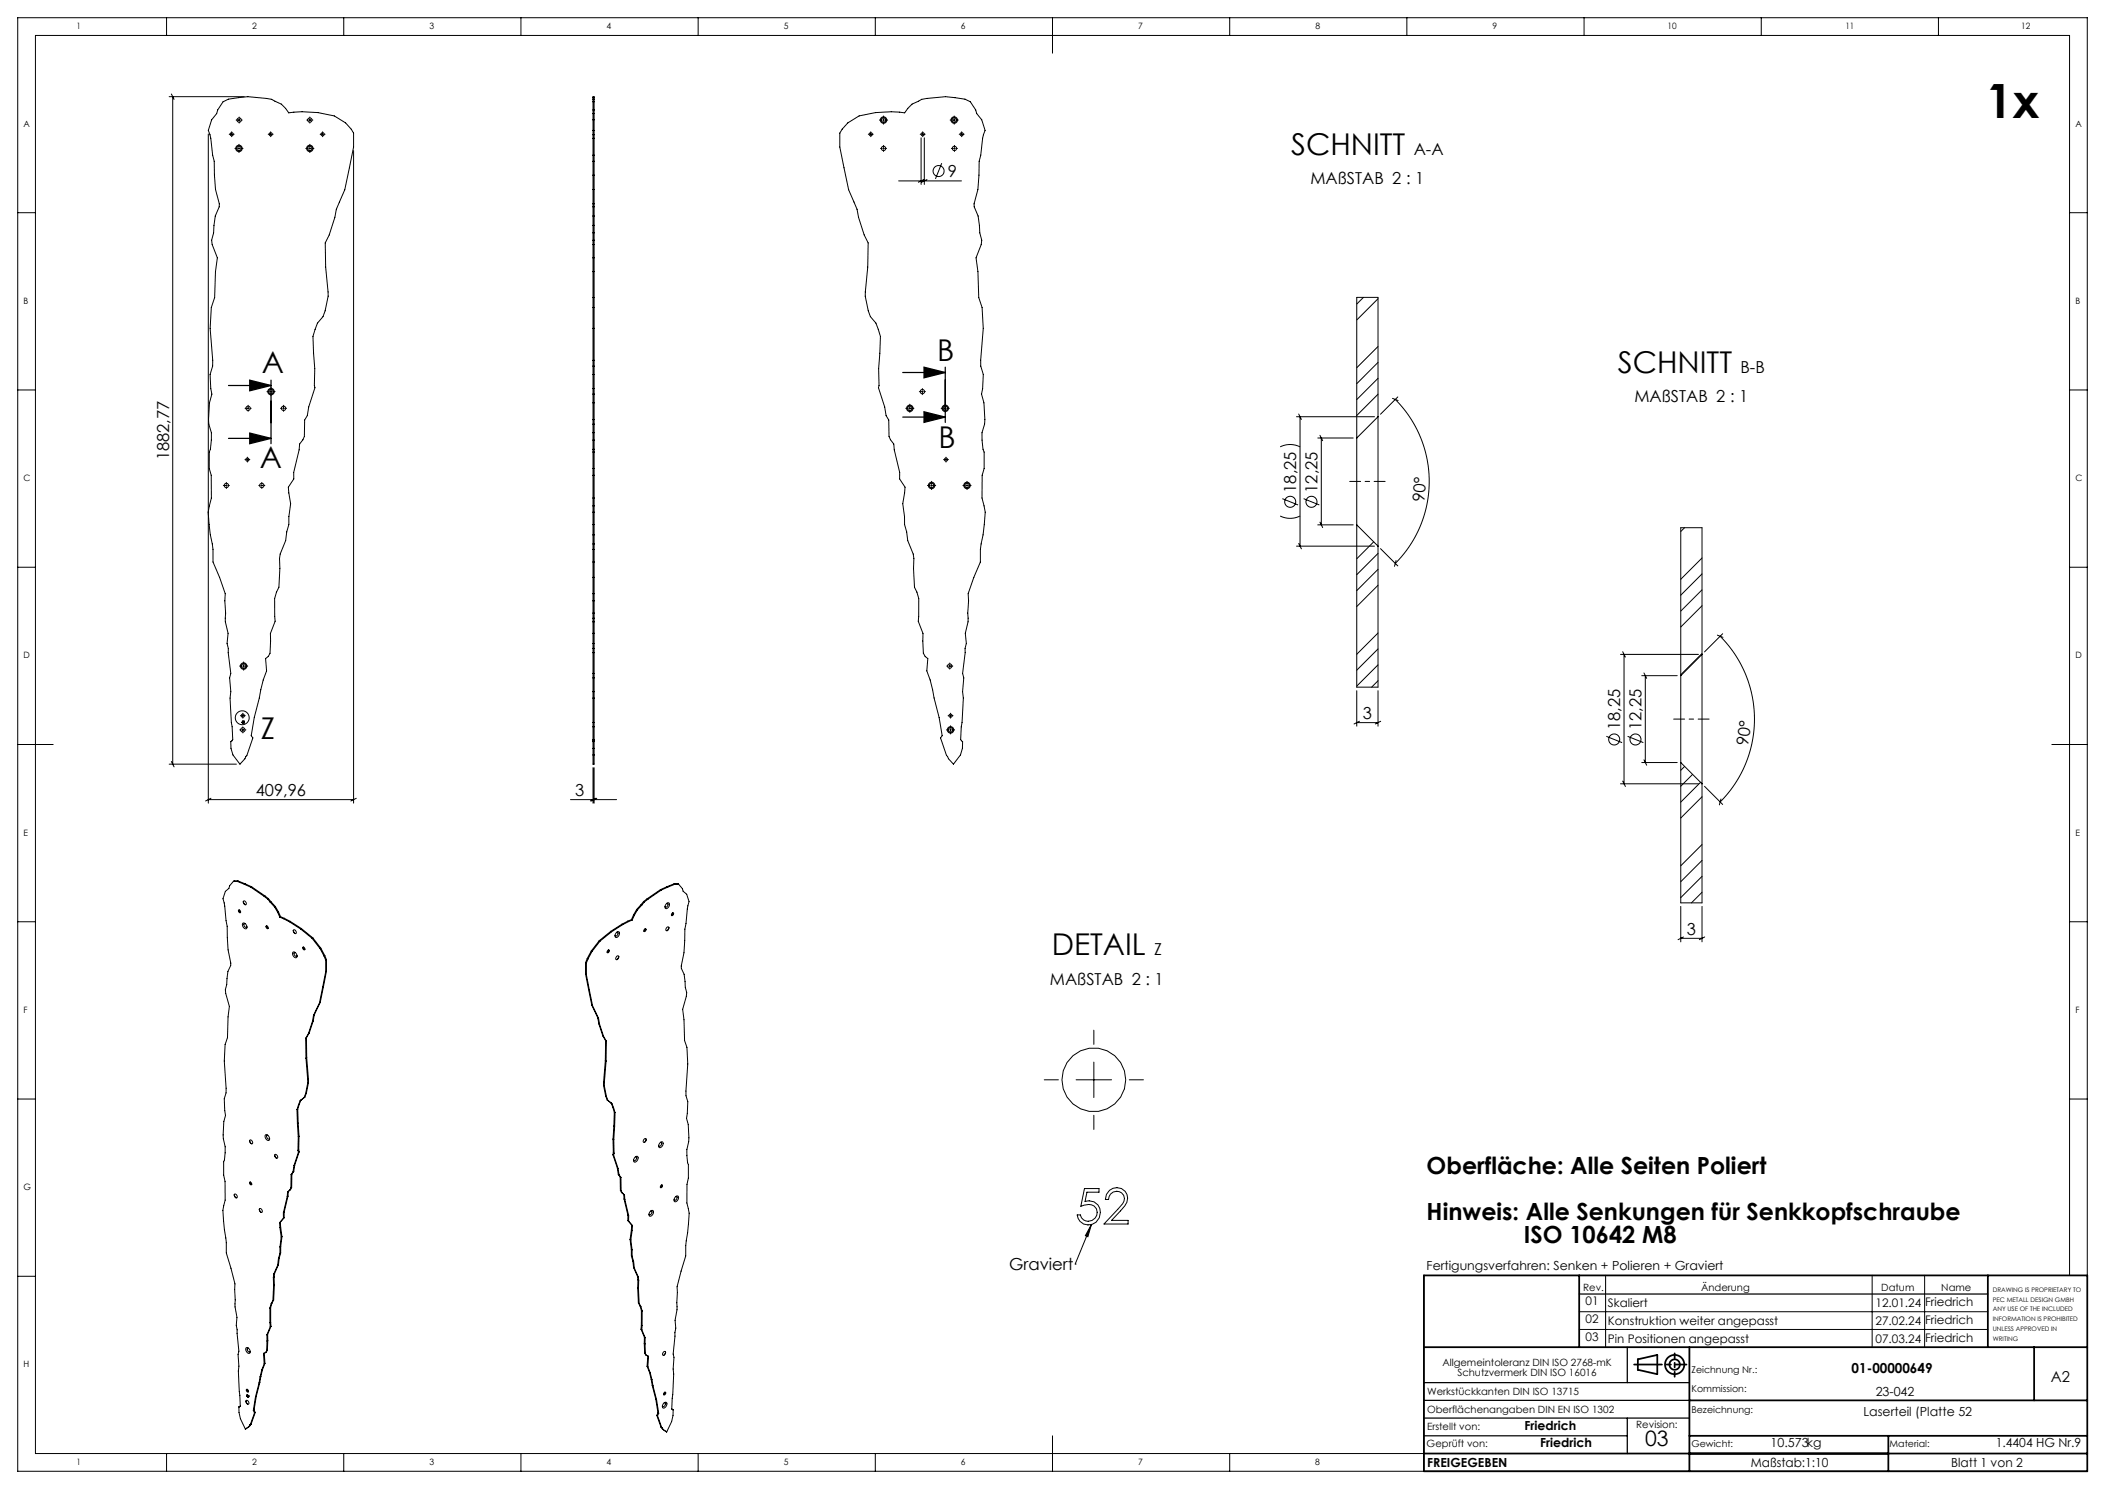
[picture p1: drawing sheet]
<svg xmlns="http://www.w3.org/2000/svg" width="594mm" height="420mm" viewBox="0 0 594 420" stroke-linecap="round" stroke-linejoin="round" font-family="sans-serif">
<g fill="none" stroke="#000" stroke-width=".28">
<path d="M47 5v5M97 5v5M147 5v5M197 5v5M247 5v5M297 5v10M347 5v5M397 5v5M447 5v5M497 5v5M547 5v5M47.7 27.3h21.2"/>
<path d="M48.4 26.5l.7 1.5M48.7 27.3v188.2M58.8 37.8v188.7M62.9 28.7l1.6-.7a25.9 25.9 0 0 1 12.2 0l2.7 1.4 2.1 2.4a30.7 30.7 0 0 1 12.8 .9l3.2 2 1.6 1.7 .7 1.1v4l-2.5 12-2.4 5.5-.4 2.3-1.6 5-1.1 2.2 .1 6.8 .7 8.2-.9 4.2-.6 1.6-1.5 1.8-1.3 3.8 .5 9.1-.1 4.8 .2 .6-1.8 5.4-.4 2.4-.7 1.3-.1 4.6-.4 .9-1 1.3-.1 1.6-1.5 6.3v1.9l-1.5 2.3 .6 4.7-.5 3.6v2.3l-.6 2-.3 2.5-1.5 3.8-.4 9.3-.7 1.4-.5 1.8 .1 6.4-1.3 3.5-.1 5.6-.5 .9-.8 .6 .3 3.4-.9 2.6-2.5 10.6-.9 5.1 .5 .6-1.7 5-.6 .9-1.4 1.5-2-2.5-.5-1.9-.1-1.9 .6-.6-.8-11.7 .2-1.8-.3-3.9 .3-1.3-.7-5.8v-1.2l-.3-1.4 .3-2.9-.8-3.2v-7.9l-1.6-4.6-1.9-4.4v-3.5a62.1 62.1 0 0 1-1.4-10.5l.9-4v-6.4l-.6-2 .1-4.6a12.1 12.1 0 0 0-.2-7.9l.2-6 .7-2.4-.3-1.6-.2-4 .7-2.3v-1.7l-.7-9 .3-5.9 1-2.8 .2-7.3 .5-3.9-1.4-3.7-.2-1.2 .6-2.1 .4-4.8 1.2-2.6v-.8l-1.1-4-.3-8-.5-1.7-.5-4.8-.7-2.2 .9-3 1.4-1.8 .3-1zM64.7 37.9h.2M65.1 37.9h.5M65.4 37.2v.2M65.4 37.6v.5M65.4 38.4v.2M65.9 37.9h.2M66.6 33.9h.4M67.2 33.9h.5"/>
<path d="M67.5 33v.4M67.5 33.6v.5M67.5 34.4v.3M68 33.9h.4M75.7 37.9h.2M76.1 37.9h.5M76.4 37.2v.2M76.4 37.6v.5M76.4 38.4v.2M76.9 37.9h.2M86.6 33.9h.3M87.2 33.9h.5"/>
<path d="M87.4 33v.4M87.4 33.6v.5M87.4 34.4v.3M87.9 33.9h.4M90.3 37.9h.2M90.8 37.9h.5M91 37.2v.2M91 37.6v.5M91 38.4v.2M91.5 37.9h.2M167.3 27.3h.3v188.2h-.3zM167.3 36.8h.3"/>
<path d="M167.3 33.8h.3M167.3 38h.3M167.3 39h.3M167.3 32h.3M167.3 31h.3M167.3 28.7h.3M167.3 28h.3M167.3 27.5h.3M239.2 34.7l3.2-2a30.8 30.8 0 0 1 12.9-.9l2.1-2.4 2.7-1.4a25.9 25.9 0 0 1 12.2 0l1.5 .7 1.5 2.3 .3 1 1.4 1.8 1 3-.7 2.2-.5 4.8-.5 1.7-.4 8-1 4v.8l1.1 2.6 .5 4.8 .5 2.1-.1 1.2-1.5 3.7 .6 3.9 .2 7.3 .9 2.8 .4 5.9-.8 9 .1 1.7 .7 2.3-.2 4-.3 1.6a16 16 0 0 1 .1 10.9l.3 4.6 .3 .8v4.6l-.5 2-.1 6.4 .9 4a62 62 0 0 1-1.3 10.5l-.1 3.5-1.8 4.4-1.6 4.6v7.9l-.8 3.2 .3 2.9-.4 1.4 .1 1.2-.8 5.8 .4 1.3-.4 3.9 .2 1.8-.7 11.7 .5 .6v1.9l-.6 1.9-2 2.5-1.4-1.5-.5-.9-1.7-5 .5-.6-.9-5.1-2.5-10.6-1-2.6 .3-3.4-.7-.6-.5-.9-.1-5.6-1.4-3.5 .2-6.4-.6-1.8-.6-1.4-.4-9.3-1.6-3.8-.3-2.5-.5-2-.1-2.3-.5-3.6 .7-4.7-1.5-2.3v-1.9l-1.6-6.3-.1-1.6-.9-1.3-.4-.9-.1-4.6-.8-1.3-.3-2.4-1.8-5.4 .2-.6-.2-4.8 .5-9.1-1.2-3.8-1.6-1.8-.6-1.6-.8-4.2 .7-8.2 .1-6.8-1.1-2.2-1.6-5-.5-2.3-2.3-5.5-2.5-12v-4l.6-1.1zM245 37.9h.2M245.5 37.9h.5M245.7 37.2v.2"/>
<path d="M245.7 37.6v.5M245.7 38.4v.2M246.2 37.9h.2M248.2 33.9h.6M249.1 33.9h.5M249.3 32.7v.7M249.3 33.6v.5M249.3 34.4v.6M249.8 33.9h.7M259.7 37.9h.2M259.9 38.9v13.1M260.1 37.9h.5"/>
<path d="M260.4 37.2v.2M260.4 37.6v.5M260.4 38.4v.2M260.8 38.9v13.1M260.9 37.9h.2M268.1 33.9h.7M269 33.9h.5M269.3 32.7v.7M269.3 33.6v.5M269.3 34.4v.6M269.8 33.9h.6M270.7 37.9h.2"/>
<path d="M271.1 37.9h.5M271.4 37.2v.2M271.4 37.6v.5M271.4 38.4v.2M271.9 37.9h.2M5 60h5M66.3 41.9h.6M67.2 41.9h.5M67.4 40.7v.7M67.4 41.6v.5M67.4 42.4v.6M67.9 41.9h.7"/>
<path d="M86.3 41.9h.6M87.2 41.9h.5M87.4 40.7v.7M87.4 41.6v.5M87.4 42.4v.6M87.9 41.9h.7M99.8 42.5v184M167.3 43.8h.3M167.3 45.5h.3M167.3 49.4h.3M167.3 53.5h.3M167.3 58.3h.3"/>
<path d="M167.3 57.5h.3M248.5 41.9h.3M249.1 41.9h.5M249.3 41v.4M249.3 41.6v.5M249.3 42.4v.3M249.8 41.9h.4M253.6 51h17.7M260.7 50.6l-1.5 .8M261.6 50.6l-1.5 .8M265.7 46l-1.7 4.5M268.5 41.9h.3"/>
<path d="M269.1 41.9h.5M269.3 41v.4M269.3 41.6v.5M269.3 42.4v.3M269.8 41.9h.4M584 60h5M167.3 65.7h.3M167.3 67.8h.3M167.3 69h.3M167.3 72.7h.3M167.3 63.6h.3M167.3 60.9h.3"/>
<path d="M167.3 76.6h.3M167.3 86.7h.3M167.3 92.6h.3M167.3 83.9h.3M384.7 83.9l-1.8 1.9M388.9 97.7l-6 6M388.9 84.3l-6 6M5 110h5M69.2 115.2h.3M69.8 115.2h.5M70 114.3v.4M70 114.9v.5"/>
<path d="M70 115.7v.3M70.5 115.2h.4M75.3 110.5h.7M76.2 110.5h.5M76.5 109.3v.7M76.5 110.2v.5M76.5 111v.6M77 110.5h.6M79.2 115.2h.3M79.8 115.2h.5M80 114.3v.4M80 114.9v.5"/>
<path d="M80 115.7v.3M80.5 115.2h.4M167.3 113.6h.3M167.3 118.4h.3M167.3 119.6h.3M167.3 111.2h.3M167.3 103.3h.3M167.3 105.6h.3M167.3 109.6h.3M167.3 101.6h.3M255.6 115.2h.6M256.5 115.2h.5"/>
<path d="M256.7 114v.7M256.7 114.9v.5M256.7 115.7v.6M257.2 115.2h.7M259.4 110.5h.4M260 110.5h.5M260.3 109.6v.4M260.3 110.2v.5M260.3 111v.3M260.8 110.5h.3M265.6 115.2h.6M266.5 115.2h.5"/>
<path d="M266.7 114v.7M266.7 114.9v.5M266.7 115.7v.6M267.2 115.2h.7M365.9 117.5h22M366.5 116.8l.7 1.5M366.9 117.5v36.5M388.9 117.5v-33.6h-6v39.6M388.9 117.5v36.5M388.9 117.5l-6 6M388.9 102.2l-6 6M388.9 106.7l-6 6"/>
<path d="M388.9 111.2l-6 6M392.9 112.4l1.6 .6M393.7 112.7a32.7 32.7 0 0 1 0 46.2M394.4 112l-4.8 4.8M584 110h5M63 136.9h.4M63.6 136.9h.5M63.9 136.1v.3M63.9 136.7v.5M63.9 137.4v.4M64.4 136.9h.3M69.1 129.6h.2"/>
<path d="M69.6 129.6h.5M69.8 128.9v.2M69.8 129.4v.5M69.8 130.1v.2M70.3 129.6h.2M73 136.9h.4M73.6 136.9h.5M73.9 136.1v.3M73.9 136.7v.5M73.9 137.4v.4M74.4 136.9h.3M167.3 122.1h.3"/>
<path d="M167.3 132.1h.3M167.3 134.1h.3M167.3 127.5h.3M167.3 126.7h.3M167.3 124.1h.3M261.7 136.9h.7M262.6 136.9h.5M262.9 135.8v.6M262.9 136.7v.5M262.9 137.4v.7M263.4 136.9h.6M266.2 129.6h.2"/>
<path d="M266.7 129.6h.5M266.9 128.9v.2M266.9 129.4v.5M266.9 130.1v.2M267.4 129.6h.2M271.7 136.9h.7M272.6 136.9h.5M272.9 135.8v.6M272.9 136.7v.5M272.9 137.4v.7M273.4 136.9h.6M361.2 126a6.3 6.3 0 0 1 5.7 0"/>
<path d="M371.9 123.5h10M372.5 122.8l.7 1.5M372.9 123.5v24.5M382.9 123.5v24.5M5 160h5M167.3 142.7h.3M167.3 144.5h.3M167.3 148h.3M167.3 150.9h.3M167.3 140.5h.3M167.3 153.4h.3M167.3 155h.3"/>
<path d="M167.3 158.5h.3M361.2 145.5a6.3 6.3 0 0 0 5.7 0M361.9 140.7l4.4 1.7M365.9 154h22M366.5 153.3l.7 1.5M367.9 140.7l4.4 1.7M371.9 148h10M372.5 147.3l.7 1.5M382.9 148v45.8h6v-39.8M382.9 148l6 6M387.6 152.8l-4.7 4.8M388.9 156.1l-6 6"/>
<path d="M389.6 154.8l4.8 4.8M394 158.1l-.5 1.6M475.4 148.9l-1.1 1M480.3 157.4l-6 6M584 160h5M167.3 162.9h.3M167.3 167.5h.3M167.3 169.5h.3M167.3 172.9h.3M167.3 174.4h.3M167.3 175.4h.3M167.3 178.6h.3"/>
<path d="M388.9 178.6l-6 6M388.9 160.6l-6 6M388.9 165.1l-6 6M480.3 161.9l-6 6M480.3 166.4l-6 6M480.3 170.9l-6 6M484.6 179.2l1.6 .6M485.4 179.5a33.1 33.1 0 0 1 0 46.7M486.1 178.8l-5.1 5.1M67.6 187.9h.7M68.5 187.9h.5M68.8 186.7v.7"/>
<path d="M68.8 187.6v.5M68.8 188.4v.6M69.3 187.9h.6M167.3 181.5h.3M167.3 182.9h.3M167.3 184.1h.3M167.3 189.9h.3M167.3 191.2h.3M167.3 195.1h.3M167.3 196.9h.3M267.1 187.9h.4M267.8 187.9h.5"/>
<path d="M268 187v.4M268 187.6v.5M268 188.4v.3M268.5 187.9h.4M382.9 194.8v10M388.9 183l-6 6M388.9 187.5l-6 6M388.9 192l-1.8 1.8M388.9 194.8v10M457.3 184.6h22M457.9 183.8l.8 1.5M458.3 184.6v36.5"/>
<path d="M463.3 190.6h10M463.9 189.8l.8 1.5M464.3 190.6v24.5M474.3 190.6v24.5M480.3 184.6v-35.7h-6v41.7M480.3 184.6v36.5M480.3 184.6l-6 6M480.3 184.3l-6 6M5 210h10M47.7 215.5h19M48.4 214.8l.7 1.5M67.7 205.9h.3"/>
<path d="M67.8 201.9h.2M68.3 205.9h.5M68.3 201.9h.5M68.4 203.4h.2l-.2 .1 .2 .2-.1 .2-.2-.1h.3l-.3-.1zM68.5 203.6h-.1M68.5 201.2v.2M68.5 201.6v.5M68.5 202.4v.2M68.5 205v.4M68.5 205.6v.5M68.5 206.4v.3M68.7 203.6l.3-.1-.2 .4"/>
<path d="M68.7 203.6h.1M68.7 203.6h.3l-.3 .3h.3M69 203.9h.1M69 205.9h.4M69 201.9h.2M167.3 216.5v10M167.3 203.8h.3M167.3 209h.3M167.3 209.2h.3M167.3 211.1h.3M167.3 213h.3M167.3 205h.3"/>
<path d="M167.3 208.6h.3M167.6 216.5v10M267.1 205.9h.6M267.5 201.9h.2M268 205.9h.5M268 201.9h.5M268.2 201.2v.2M268.2 201.6v.5M268.2 202.4v.2M268.2 204.7v.7M268.2 205.6v.5M268.2 206.4v.6"/>
<path d="M268.7 205.9h.7M268.7 201.9h.2M382.9 203.8h6M383.6 203.4l-1.5 .8M389.6 203.4l-1.5 .8M453.3 207.7l4.4 1.8M459.3 207.7l4.4 1.8M463.3 215.1h10M463.9 214.3l.8 1.5M474.3 215.1v39.6h6v-33.6M474.3 215.1l6 6M475.4 216.2l-1.1 1.1"/>
<path d="M477.6 218.4l-3.3 3.4M579 210h10M58.8 225.5h41M59.5 225.2l-1.5 .7M100.5 225.2l-1.5 .7M161 225.5h13M168.1 225.2l-1.5 .7M168.4 225.2l-1.5 .7M457.3 221.1h22M457.9 220.3l.8 1.5M479.9 220.7l-5.6 5.6M480.3 238.2l-6 6"/>
<path d="M480.3 224.7l-6 6M481 221.8l5.1 5.1M485.6 225.4l-.4 1.6M5 260h5M65.9 248.6l-1.1 1.3-.2 .7-1 .8-.7 2.1 .5 2.1 .7 5.7 .3 6.6 .7 3.8v.6l-.8 1.7-.3 3.7-.4 1.5 .1 1 1 3.7-.3 2.9-.2 5.9-.7 1.9-.2 4.7 .5 7.6v1.4l-.5 1.6 .3 4.7a15.4 15.4 0 0 0-.1 8.9l-.2 3.7-.2 .5v3.8a18 18 0 0 1-.2 9.9l.4 5.5 .6 3.6v2.9l2.4 8.7v6.5l.6 3-.2 2.2 .7 7.3-.2 .9 .2 3.4-.1 1.3 .5 9.9-.4 .2M65.9 248.6h1M66.9 248.6l2 .8M67.1 248.5l-.2 .1M67.1 248.5l2 .8M67.1 248.5l-1.2 .1M67.3 256.7l.5 .2a.32 .32 0 0 1 .1 .4 .32 .32 0 0 1-.4 .2 .32 .32 0 0 1-.2-.4zM67.5 256.7l.4 .6"/>
<path d="M68.7 254.3l.5 .9M68.8 254.1h.2l.4 .4a.41 .41 0 0 1-.1 .7 .41 .41 0 0 1-.5-.4zM68.9 249.4l1.9 .9M69.1 249.3l-.2 .1M69.1 249.3l1.9 .9M70.8 250.3l3.7 2.5M71 250.2l-.2 .1M71 250.2l3.8 2.5M74.5 252.8l1.1 .8M74.8 252.7l-.3 .1M74.8 252.7l1 .8M75.6 253.6l.6 .8"/>
<path d="M75.8 253.5l-.2 .1M75.8 253.5l.6 .8M76.2 254.4l1.3 1.4M76.4 254.3l-.2 .1M76.4 254.3l1.3 1.4M77.5 255.8l.8 1.5M77.7 255.7l-.2 .1M77.7 255.7l.9 1.5M78.3 257.3l.7 1.4M78.6 257.2l-.3 .1M78.6 257.2l.6 1.4M79 258.7l1 .4"/>
<path d="M79.2 258.6l-.2 .1M79.2 258.6l1 .4M80 259.1l1.6 .9M80.2 259l-.2 .1M80.2 259l1.7 .9M81.6 260l3.2 2M81.9 259.9l-.3 .1M81.9 259.9l3.1 2M177.2 259.8l.2 .2M177.2 259.8l-1.7 .9M177.4 260l-1.7 .8M178.2 259.4l.2 .1"/>
<path d="M178.2 259.4l-1 .4M178.4 259.5l-1 .5M178.8 258l.2 .1M178.8 258l-.6 1.4M179 258.1l-.6 1.4M179.7 256.5l.2 .2M179.7 256.5l-.9 1.5M179.9 256.7l-.9 1.4M180.9 255.1l.2 .2M180.9 255.1l-1.2 1.4M181.1 255.3l-1.2 1.4M181.6 254.3l.2 .1"/>
<path d="M181.6 254.3l-.7 .8M181.8 254.4l-.7 .9M182.6 253.5l.2 .1M182.6 253.5l-1 .8M182.8 253.6l-1 .8M186.3 251l.3 .1M186.3 251l-3.7 2.5M186.6 251.1l-3.8 2.5M188 254.9a.52 .52 0 0 1 .8-.1 .52 .52 0 0 1 0 .8l-.1 .1a.61 .61 0 0 1-.9 .6 .61 .61 0 0 1 0-1.1zM188.2 254.8a.52 .52 0 0 1 .2 .7 .52 .52 0 0 1-.8 .2M188.2 250.1l.2 .1M188.2 250.1l-1.9 .9"/>
<path d="M188.4 250.2l-1.8 .9M189.6 257.6a.29 .29 0 0 1 .5 0 .29 .29 0 0 1-.1 .4 .3 .3 0 0 1-.5 .2 .3 .3 0 0 1 .1-.5zM189.9 257.5l-.4 .7M190.2 249.3l.2 .1M190.2 249.3l-2 .8M190.2 249.3l1.3 .1M190.4 249.4l-2 .8M191.5 249.4l1.1 1.3 .2 .7 1 .8 .6 2.1-.5 2.1-.6 5.7-.3 6.6-.8 3.8 .1 .7 .7 1.6 .4 3.7 .4 1.5-.1 1.1-1.1 3.6 .4 2.9 .2 5.9 .6 1.9 .3 4.7-.5 7.7v1.3l.5 1.6-.4 4.7a15.4 15.4 0 0 1 .1 8.9l.2 3.7 .2 .5 .1 3.8a18 18 0 0 0 .2 9.9l-.5 5.5-.5 3.6v3l-2.4 8.6-.1 6.5-.5 3 .2 2.2-.7 7.4 .2 .9-.2 3.3 .1 1.4-.5 9.8 .4 .3M191.5 249.4h-1.1M474.3 255.7v10M480.3 242.7l-6 6M480.3 247.2l-6 6"/>
<path d="M480.3 251.7l-3 3M480.3 255.7v10M584 260h5M68.5 260.4a.95 .95 0 0 1 1 .5 .95 .95 0 0 1-.1 1.1l-.8-.6zM69.2 260.5a.52 .52 0 0 0-.3 .7 .52 .52 0 0 0 .8 .2M75.1 261.2l.5 .2a.32 .32 0 0 1 .1 .4 .32 .32 0 0 1-.4 .2 .32 .32 0 0 1-.2-.4zM75.3 261.2l.4 .6M82.6 268.6a.95 .95 0 0 1 1 .5 .95 .95 0 0 1-.1 1.1l-.8-.6zM82.8 262.4l.5 .9M82.9 262.3h.3l.3 .4a.41 .41 0 0 1-.1 .7 .41 .41 0 0 1-.5-.5zM83.3 268.7a.52 .52 0 0 0-.2 .7 .52 .52 0 0 0 .7 .2M84.8 262l3.3 2.7"/>
<path d="M85 261.9l-.2 .1M85 261.9l3.3 2.6M85.5 267.2l.4 .2a.32 .32 0 0 1 .2 .4 .32 .32 0 0 1-.4 .2 .32 .32 0 0 1-.2-.4zM85.6 267.1l.4 .7M88.1 264.7l2.2 2.9M88.3 264.5l-.2 .2M88.3 264.5l2.2 2.9M90.3 267.6l1.1 2.1M90.5 267.4l-.2 .2M90.5 267.4l1.2 2.1M91.1 278.3l-.9 4.6M91.3 278.2l-.2 .1"/>
<path d="M91.3 278.2l-.9 4.6M91.4 269.7l.5 1.1M91.7 269.5l-.3 .2M91.7 269.5l.4 1.2M91.9 270.8v3.3M91.9 274.1l-.8 4.2M92.1 270.7l-.2 .1M92.1 273.9l-.2 .2M92.1 270.7v3.2M92.1 273.9l-.8 4.3M165.2 271.5l.3 .2M165.2 274.7l.3 .2"/>
<path d="M165.2 271.5v3.2M165.2 274.7l.9 4.3M165.5 274.9l.8 4.3M165.5 271.7v3.2M165.7 270.4l.2 .1M165.7 270.4l-.5 1.1M165.9 270.5l-.4 1.2M166.1 279l.2 .2M166.1 279l.9 4.6M166.3 279.2l.9 4.5M166.8 268.3l.3 .1M166.8 268.3l-1.1 2.1"/>
<path d="M167.1 268.4l-1.2 2.1M169.1 265.3l.2 .2M169.1 265.3l-2.3 3M169.3 265.5l-2.2 2.9M171.5 268.1a.29 .29 0 0 1 .5 0 .29 .29 0 0 1-.2 .4 .3 .3 0 0 1-.4 .2 .3 .3 0 0 1 0-.5zM171.7 267.9l-.4 .7M172.4 262.7l.2 .1M172.4 262.7l-3.3 2.6M172.6 262.8l-3.3 2.7M173.9 263.1a.52 .52 0 0 1 .8-.2 .52 .52 0 0 1 0 .8l-.1 .2a.61 .61 0 0 1-.9 .5 .61 .61 0 0 1 0-1zM174 269.8a.4 .4 0 0 1 .7 0 .4 .4 0 0 1-.3 .6 .38 .38 0 0 1-.6 .2 .38 .38 0 0 1 .1-.6zM174.1 262.9a.52 .52 0 0 1 .2 .8 .52 .52 0 0 1-.8 .1"/>
<path d="M174.6 269.8l-.5 .9M175.5 260.7l.2 .1M175.5 260.7l-3.1 2M175.7 260.8l-3.1 2M181.9 262.1a.29 .29 0 0 1 .4 0 .29 .29 0 0 1-.1 .4 .3 .3 0 0 1-.5 .2 .3 .3 0 0 1 .1-.5zM182.1 262l-.4 .7M188.2 261.6a.4 .4 0 0 1 .6 0 .4 .4 0 0 1-.2 .7 .38 .38 0 0 1-.6 .2 .38 .38 0 0 1 0-.7zM188.7 261.6l-.5 .9M474.3 264.7h6M475 264.3l-1.5 .8M481 264.3l-1.5 .8M86.3 292.9v5.6"/>
<path d="M86.3 298.5l.5 6M86.5 292.7l-.2 .2M86.5 292.7l.1 5.7M86.6 298.4l-.3 .1M86.6 298.4l.4 6M87.1 291.5l-.8 1.4M87.3 291.4l-.2 .1M87.3 291.4l-.8 1.3M88.2 288.1l-1.1 3.4M88.4 288l-.2 .1M88.4 288l-1.1 3.4M88.5 286.4l-.3 1.7"/>
<path d="M88.7 286.3l-.2 .1M88.7 286.3l-.3 1.7M89.1 285.1l-.6 1.3M89.3 285l-.2 .1M89.3 285l-.6 1.3M90.2 282.9l-1.1 2.2M90.4 282.8l-.2 .1M90.4 282.8l-1.1 2.2M167 283.6l.2 .1M167 283.6l1.1 2.2M167.2 283.7l1.1 2.2M168.1 285.8l.2 .1"/>
<path d="M168.1 285.8l.6 1.3M168.3 285.9l.6 1.3M168.7 287.1l.2 .1M168.7 287.1l.3 1.7M168.9 287.2l.3 1.7M169 288.8l.2 .1M169 288.8l1.1 3.4M169.2 288.9l1.1 3.4M170.1 292.2l.2 .1M170.1 292.2l.8 1.4M170.3 292.3l.8 1.4M170.8 299.2l.2 .1"/>
<path d="M170.8 299.2l-.5 6M170.9 293.6l.2 .1M170.9 293.6l-.1 5.6M171 299.3l-.5 6M171.1 293.7l-.1 5.6M308.7 290.6v4M308.7 299.6v10M5 310h5M83.8 313l.1 3.9M83.9 316.9l.3 3.7M84 312.9l-.2 .1M84 312.9l.1 3.9"/>
<path d="M84.1 316.8l-.2 .1M84.1 316.8l.3 3.7M84.2 311.6l-.4 1.4M84.4 311.5l-.2 .1M84.4 311.5l-.4 1.4M84.7 310.4l-.5 1.2M84.7 310.4l.2-.1-.5 1.2M86 309.5l-1.3 .9M86.2 308.5l-.4 1.1 .2-.1M86.4 308.4l-.2 .1M86.4 308.4l-.4 1.1M86.8 304.5v1"/>
<path d="M86.8 305.5l-.6 3M87 304.4l-.2 .1M87 304.4l.1 .9M87.1 305.3l-.3 .2M87.1 305.3l-.7 3.1M170.3 306.2l.2 .1M170.3 306.2l.6 3M170.3 305.2l.2 .1M170.3 305.2v1M170.5 306.3l.6 3M170.5 305.3v1M170.9 309.2l.2 .1"/>
<path d="M170.9 309.2l.4 1.1M171.1 309.3l.5 1.1M171.3 310.3l.3 .1M171.3 310.3l1.1 .8M171.6 310.4l1.1 .9M172.4 311.1l.3 .2M172.4 311.1l.5 1.2M172.7 311.3l.4 1.1M172.9 312.3l.2 .1M172.9 312.3l.4 1.4M173.1 312.4l.5 1.4M173.2 317.6l.2 .2"/>
<path d="M173.2 317.6l-.2 3.7M173.3 313.7l.3 .1M173.3 313.7l-.1 3.9M173.4 317.8l-.2 3.6M173.6 313.8l-.2 4M294.7 304.6h4M303.7 304.6h10M308.7 314.6v4M318.7 304.6h4M584 310h5M66.1 337l.5 .9M66.2 336.8h.3l.4 .4a.41 .41 0 0 1-.1 .7 .41 .41 0 0 1-.6-.4z"/>
<path d="M70.4 321.7l.6 .9M70.5 333.5l.4 .2a.32 .32 0 0 1 .2 .4 .32 .32 0 0 1-.4 .1 .32 .32 0 0 1-.2-.3zM70.5 321.6h.4l.3 .3a.41 .41 0 0 1-.1 .7 .41 .41 0 0 1-.6-.4zM70.6 333.4l.4 .7M74.9 320.1a.95 .95 0 0 1 1 .5 .95 .95 0 0 1-.1 1.1l-.8-.6zM75.6 320.2a.52 .52 0 0 0-.3 .7 .52 .52 0 0 0 .8 .2M77.5 325.8l.5 .9M77.6 325.6h.3l.4 .4a.41 .41 0 0 1-.1 .7 .41 .41 0 0 1-.6-.4zM81 337.5l-1 4.6M81.1 336.2l-.1 1.3M81.3 337.4l-.3 .1M81.3 337.4l-1.1 4.6"/>
<path d="M81.4 336.1l-.3 .1M81.4 336.1l-.1 1.3M81.8 335.6l-.7 .6M82 335.5l-.2 .1M82 335.5l-.6 .6M82.1 335l-.3 .6M82.1 331.3v3.7M82.3 334.9l-.2 .1M82.3 334.9l-.3 .6M82.4 331.2l-.3 .1M82.4 331.2l-.1 3.7M82.7 330.6l-.6 .7"/>
<path d="M82.9 330.5l-.2 .1M82.9 330.5l-.5 .7M83 328.8l-.3 1.8M83.2 328.6l-.2 .2M83.2 328.6l-.3 1.9M84.1 324.5l.1 .5M84.2 320.6l-.1 3.9M84.2 325l-1.2 3.8M84.3 324.4l-.2 .1M84.3 324.4l.1 .5M84.4 320.5l-.2 .1M84.4 320.5l-.1 3.9"/>
<path d="M84.4 324.9l-.2 .1M84.4 324.9l-1.2 3.7M173 325.7l.2 .1M173 325.7l1.2 3.8M173 321.3l.2 .1M173 321.3l.1 3.9M173.1 325.2l.2 .1M173.1 325.2l-.1 .5M173.2 325.8l1.2 3.8M173.2 321.4l.1 3.9M173.3 325.3l-.1 .5M174.2 329.5l.2 .1"/>
<path d="M174.2 329.5l.3 1.8M174.4 329.6l.3 1.8M174.5 331.3l.2 .1M174.5 331.3l.5 .7M174.7 331.4l.5 .7M175 332l.2 .1M175 332l.1 3.7M175.1 335.7l.2 .1M175.1 335.7l.3 .6M175.2 332.1l.1 3.7M175.3 335.8l.3 .6M175.4 336.3l.2 .1"/>
<path d="M175.4 336.3l.6 .6M175.6 336.4l.6 .7M176 336.9l.2 .2M176 336.9l.1 1.3M176.1 338.2l.2 .1M176.1 338.2l1.1 4.6M176.2 337.1l.1 1.2M176.3 338.3l1.1 4.6M179.2 326.4a.52 .52 0 0 1 .8-.1 .52 .52 0 0 1 0 .8l-.1 .1a.61 .61 0 0 1-.9 .6 .61 .61 0 0 1 0-1.1zM179.3 326.3a.52 .52 0 0 1 .2 .7 .52 .52 0 0 1-.7 .2M181.8 321.3a.4 .4 0 0 1 .6 .1 .4 .4 0 0 1-.2 .6 .38 .38 0 0 1-.6 .2 .38 .38 0 0 1 0-.7zM182.4 321.3l-.6 .9"/>
<path d="M186.2 322.3a.52 .52 0 0 1 .9-.1 .52 .52 0 0 1-.1 .8v.2a.61 .61 0 0 1-1 .5 .61 .61 0 0 1 0-1.1zM186.4 322.2a.52 .52 0 0 1 .2 .8 .52 .52 0 0 1-.7 .1M186.5 334.4a.29 .29 0 0 1 .5-.1 .29 .29 0 0 1-.1 .5 .3 .3 0 0 1-.5 .2 .3 .3 0 0 1 0-.5zM186.7 334.2l-.4 .7M190.6 337.6a.52 .52 0 0 1 .8-.2 .52 .52 0 0 1 0 .9l-.1 .1a.61 .61 0 0 1-.9 .5 .61 .61 0 0 1 0-1zM190.7 337.5a.52 .52 0 0 1 .2 .7 .52 .52 0 0 1-.7 .2M306 335.3h4.1v1h-3.4l-.5 2.6a3.4 3.4 0 0 1 4.4 3.5 3.4 3.4 0 0 1-4.8 2.9l-1-.8-.6-.8-.2-1h.9a2.39 2.39 0 0 0 3.9 1.1 2.39 2.39 0 0 0-.8-4l-.8-.1-2.2 .6zM313.1 335.8a3.1 3.1 0 0 1 4.3 .1 3.1 3.1 0 0 1 0 4.3l-3.7 4h4.6v1.1h-6.8l5.3-5.7a2.22 2.22 0 0 0-1.1-3.5 2.22 2.22 0 0 0-2.9 2.2h-.9l.3-1.4zM5 360h5M73.2 341.1l.5 .9M73.3 340.9h.2l.4 .4a.41 .41 0 0 1-.1 .7 .41 .41 0 0 1-.5-.4zM77.3 359.3l-.2 1"/>
<path d="M77.5 359.2l-.2 .1M77.5 359.2l-.2 1M78.4 356.9l-1.1 2.4M78.6 356.7l-.2 .2M78.6 356.7l-1.1 2.5M78.6 355l-.2 1.9M78.8 354.9l-.2 .1M78.8 354.9l-.2 1.8M78.9 344.9l.1 1.4M79 346.3l.4 2.6M79 353.5l-.4 1.5M79 351.7v1.8"/>
<path d="M79.1 344.8l-.2 .1M79.1 344.8l.1 1.3M79.2 346.1l-.2 .2M79.2 346.1l.4 2.7M79.2 353.4l-.2 .1M79.2 353.4l-.4 1.5M79.2 351.6l-.2 .1M79.2 351.6v1.8M79.4 348.9l-.4 2.8M79.6 348.8l-.2 .1M79.6 348.8l-.4 2.8M80 342.1v1.5"/>
<path d="M80 343.6l-1.1 1.3M80.2 342l-.2 .1M80.2 342v1.5M80.2 343.5l-.2 .1M80.2 343.5l-1.1 1.3M177.2 344.3l.2 .1M177.2 344.3l1.1 1.3M177.2 342.8l.2 .1M177.2 342.8v1.5M177.4 344.4l1.1 1.3M177.4 342.9v1.5M177.8 349.6l.2 .2"/>
<path d="M177.8 349.6l.4 2.8M178 349.8l.4 2.7M178.2 352.4l.2 .1M178.2 352.4v1.8M178.2 354.2l.2 .2M178.2 354.2l.4 1.5M178.2 346.9l.2 .2M178.2 346.9l-.4 2.7M178.3 345.6l.2 .1M178.3 345.6l-.1 1.3M178.4 352.5v1.9M178.4 354.4l.4 1.4"/>
<path d="M178.4 347.1l-.4 2.7M178.5 345.7l-.1 1.4M178.6 355.7l.2 .1M178.6 355.7l.2 1.9M178.8 355.8l.2 1.9M178.8 357.6l.2 .1M178.8 357.6l1.1 2.4M179 357.7l1.1 2.4M183.5 341.7a.52 .52 0 0 1 .8-.2 .52 .52 0 0 1 0 .8l-.1 .2a.61 .61 0 0 1-.9 .5 .61 .61 0 0 1 0-1zM183.6 341.6a.52 .52 0 0 1 .3 .7 .52 .52 0 0 1-.8 .2M303.4 356.6h.1M308 345.4l-4.6 11.2"/>
<path d="M308 345.4l-1 3.4-.7-.3zM401.8 359.7v55.3M453.1 359.7v20.3M528.3 359.7v20.3M543.1 359.7v20.3M584 359.7v-349.7h-574v400h391.8M589 359.7v-354.7h-584v410h584M75.3 376.5l.1 1.8M75.4 378.3l-.2 2.7M75.5 376.4l-.2 .1M75.5 376.4l.1 1.7M75.6 378.1l-.2 .2"/>
<path d="M75.6 378.1l-.1 2.8M76.2 369v4.1M76.2 373.1l.1 1.1M76.3 374.2l-1 2.3M76.4 368.8l-.2 .2M76.4 368.8v4.2M76.4 373l-.2 .1M76.4 373l.1 1.1M76.5 374.1l-.2 .1M76.5 374.1l-1 2.3M76.5 367.7l-.3 1.3M76.7 367.6l-.2 .1"/>
<path d="M76.7 367.6l-.3 1.2M77 366.8l-.5 .9M77.1 360.3l.1 2.4M77.2 362.7l-.2 4.1M77.2 366.7l-.2 .1M77.2 366.7l-.5 .9M77.3 360.2l-.2 .1M77.3 360.2l.1 2.3M77.4 362.5l-.2 .2M77.4 362.5l-.2 4.2M179.9 360l.2 .1M179.9 360l.1 1"/>
<path d="M179.9 363.3l.3 .2M179.9 363.3l.2 4.2M180 361l.2 .1M180 361l-.1 2.3M180.1 360.1l.1 1M180.1 367.5l.3 .2M180.1 367.5l.5 .9M180.2 363.5l.2 4.2M180.2 361.1v2.4M180.4 367.7l.4 .8M180.6 368.4l.2 .1M180.6 368.4l.4 1.3"/>
<path d="M180.8 368.5l.4 1.3M180.9 374.9l.2 .2M180.9 374.9l.9 2.3M181 373.8l.2 .1M181 373.8l-.1 1.1M181 369.7l.2 .1M181 369.7v4.1M181.1 375.1l.9 2.2M181.2 373.9l-.1 1.2M181.2 369.8v4.1M181.8 379l.2 .1M181.8 379l.1 2.7"/>
<path d="M181.8 377.2l.2 .1M181.8 377.2v1.8M182 379.1l.1 2.7M182 377.3v1.8M445.6 375h115.3M445.6 370h115.3M67.4 396.8v1.6l.4 1.8 1.4 2.9M67.7 396.7l-.3 .1M69.4 395.2l.5 .9M69.4 380.2a.95 .95 0 0 1 1 .5 .95 .95 0 0 1-.1 1.1l-.8-.6zM69.5 395h.3l.3 .4a.41 .41 0 0 1 0 .7 .41 .41 0 0 1-.6-.4zM69.5 391.9l.5 .2a.32 .32 0 0 1 .2 .4 .32 .32 0 0 1-.4 .2 .32 .32 0 0 1-.3-.4z"/>
<path d="M69.7 393.7h.1M69.7 391.9l.4 .7M69.7 393.6h.1M69.7 393.5h.1M69.8 393.9h.1M69.8 393.7v.1M69.8 393.7h.1M69.8 393.6v.3M69.8 393.8l-.2-.1 .2 .2M69.8 393.8v.1M69.8 393.8h.1M69.9 393.6h.1"/>
<path d="M69.9 393.6l-.2-.1v.2M69.9 394h.1M69.9 393.7h.2v.2M69.9 393.7h.1M70 393.7l.1 .1M70 393.7h-.1M70 393.7h.1M70.1 393.9h.1M70.1 393.9l-.2 .1M70.1 393.9l.1 .2-.3-.1M70.1 380.3a.52 .52 0 0 0-.2 .7 .52 .52 0 0 0 .7 .2M70.1 393.8v.1"/>
<path d="M70.1 393.8h.1M71.5 397.8l.3 .7M71.7 397.7l-.2 .1M71.7 397.7l.3 .7M71.8 398.5l-1.2 3.4M72 398.4l-.2 .1M72 398.4l-1.2 3.3-.2 .2M72.1 394l-.6 3.8M72.3 393.9l-.2 .1M72.3 393.9l-.6 3.8M73.1 390.1l-1 3.9M73.3 390l-.2 .1"/>
<path d="M73.3 390l-1 3.9M73.4 388.4l-.3 1.7M73.6 388.2l-.2 .2M73.6 388.2l-.3 1.8M73.9 386.4l-.5 2M74.1 386.3l-.2 .1M74.1 386.3l-.5 1.9M74.6 384.7l-.7 1.7M74.6 381.7l.2 2.9M74.8 384.6l-.2 .1M74.8 384.6l-.7 1.7M74.9 381.6l-.5 .1 .2 3"/>
<path d="M75.2 381l-.3 .6M75.5 380.9l-.3 .1M75.5 380.9l-.6 .7M181.9 381.7l.2 .1M181.9 381.7l.6 .7M182.1 381.8l.4 .6M182.5 382.4l.5 .1-.2 3M182.6 385.4l.2 .1M182.6 385.4l.7 1.7M182.8 382.5l-.2 2.9M182.8 385.5l.7 1.7M183.3 387.1l.2 .1"/>
<path d="M183.3 387.1l.5 2M183.5 387.2l.5 2M183.8 389.1l.2 .1M183.8 389.1l.2 1.7M184 389.2l.3 1.7M184 390.8l.3 .1M184 390.8l1.1 3.9M184.3 390.9l1 3.9M185.1 394.7l.2 .1M185.1 394.7l.6 3.8M185.3 394.8l.6 3.9M185.3 399.2l1.2 3.4 .6 .6-.2-.1"/>
<path d="M185.3 399.2l.3 .2M185.6 399.4l1.3 3.7M185.7 398.5l.2 .2M185.7 398.5l-.4 .7M185.9 398.7l-.3 .7M187.2 381.4a.4 .4 0 0 1 .7 0 .4 .4 0 0 1-.3 .6 .38 .38 0 0 1-.6 .2 .38 .38 0 0 1 .1-.6zM187.3 395.8a.52 .52 0 0 1 .8-.2 .52 .52 0 0 1 0 .9l-.1 .1a.61 .61 0 0 1-.9 .5 .61 .61 0 0 1 0-1zM187.4 392.8a.29 .29 0 0 1 .5 0 .29 .29 0 0 1-.1 .4 .3 .3 0 0 1-.5 .2 .3 .3 0 0 1 0-.5zM187.4 395.7a.52 .52 0 0 1 .2 .7 .52 .52 0 0 1-.7 .2M187.6 392.7l-.4 .7M187.8 381.4l-.5 .9M189.6 397.5l.4 .2"/>
<path d="M190 397.7l-.1 1.5-.4 1.8-1.4 2.9M47 410v5M69.4 403l-.2 .1M70.4 402.3l-1.2 .8M70.6 401.9l-.4 .5 .2-.1M70.6 401.9l-.2 .4M97 410v5M147 410v5M186.9 403.1l1.2 .8M187.9 403.8l.2 .1M197 410v5M247 410v5"/>
<path d="M297 405v10M347 410v5"/>
<circle cx="65.4" cy="37.9" r=".45"/>
<circle cx="67.5" cy="33.9" r=".61"/>
<circle cx="76.4" cy="37.9" r=".45"/>
<circle cx="87.4" cy="33.9" r=".61"/>
<circle cx="91" cy="37.9" r=".45"/>
<circle cx="245.7" cy="37.9" r=".45"/>
<circle cx="249.3" cy="33.9" r=".91"/>
<circle cx="249.3" cy="33.9" r=".61"/>
<circle cx="260.4" cy="37.9" r=".45"/>
<circle cx="269.3" cy="33.9" r=".91"/>
<circle cx="269.3" cy="33.9" r=".61"/>
<circle cx="271.4" cy="37.9" r=".45"/>
<circle cx="67.4" cy="41.9" r=".91"/>
<circle cx="67.4" cy="41.9" r=".61"/>
<circle cx="87.4" cy="41.9" r=".91"/>
<circle cx="87.4" cy="41.9" r=".61"/>
<circle cx="249.3" cy="41.9" r=".61"/>
<circle cx="264.9" cy="48.3" r="1.56"/>
<circle cx="269.3" cy="41.9" r=".61"/>
<circle cx="70" cy="115.2" r=".61"/>
<circle cx="76.5" cy="110.5" r=".61"/>
<circle cx="76.5" cy="110.5" r=".91"/>
<circle cx="80" cy="115.2" r=".61"/>
<circle cx="256.7" cy="115.2" r=".91"/>
<circle cx="256.7" cy="115.2" r=".61"/>
<circle cx="260.3" cy="110.5" r=".61"/>
<circle cx="266.7" cy="115.2" r=".91"/>
<circle cx="266.7" cy="115.2" r=".61"/>
<circle cx="63.9" cy="136.9" r=".61"/>
<circle cx="69.8" cy="129.6" r=".45"/>
<circle cx="73.9" cy="136.9" r=".61"/>
<circle cx="262.9" cy="136.9" r=".61"/>
<circle cx="262.9" cy="136.9" r=".91"/>
<circle cx="266.9" cy="129.6" r=".45"/>
<circle cx="272.9" cy="136.9" r=".91"/>
<circle cx="272.9" cy="136.9" r=".61"/>
<circle cx="364.1" cy="141.5" r="1.56"/>
<circle cx="370.1" cy="141.5" r="1.56"/>
<circle cx="68.8" cy="187.9" r=".61"/>
<circle cx="68.8" cy="187.9" r=".91"/>
<circle cx="268" cy="187.9" r=".61"/>
<circle cx="68.4" cy="202.5" r="1.96"/>
<circle cx="68.5" cy="205.9" r=".61"/>
<circle cx="68.5" cy="201.9" r=".45"/>
<circle cx="268.2" cy="201.9" r=".45"/>
<circle cx="268.2" cy="205.9" r=".91"/>
<circle cx="268.2" cy="205.9" r=".61"/>
<circle cx="455.5" cy="208.6" r="1.56"/>
<circle cx="461.5" cy="208.6" r="1.56"/>
<circle cx="308.7" cy="304.6" r="9"/>
</g>
<g fill="none" stroke="#000" stroke-width=".35">
<path d="M64.5 108.7h12M70.5 107.2l6 1.5-6 1.5zM76.5 107.2v18M254.7 105.1h12M254.7 117.6h12M260.7 103.6l6 1.5-6 1.5zM260.7 116.1l6 1.5-6 1.5zM266.7 103.6v15.5M64.5 123.7h12M70.5 122.2l6 1.5-6 1.5zM445.6 365h115.3M459.2 380v10"/>
<path d="M401.8 400h74.9M401.8 390h74.9M401.8 395h74.9M459.2 400v10M401.8 405h57.4"/>
</g>
<g fill="none" stroke="#000" stroke-width=".5">
<path d="M401.8 359.7h187.2v55.3h-187.2zM445.6 359.7v20.3M560.9 359.7v20.3M401.8 380h187.2M476.7 380v35M574 380v15M462.2 383.4l5.5-1.2v5.4l-5.5-1.2zM476.7 395h112.3M401.8 410h187.2M476.7 405h112.3M532.9 405v10"/>
<circle cx="472.6" cy="384.9" r="2.72"/>
<circle cx="472.6" cy="384.9" r="1.47"/>
</g>
<path d="M461.1 384.9h14.8" fill="none" stroke="#000" stroke-width=".5" stroke-dasharray="15.2 1.3 1.3 1.3" stroke-dashoffset="7.4"/>
<path d="M472.6 381.7v6.6" fill="none" stroke="#000" stroke-width=".5" stroke-dasharray="15.2 1.3 1.3 1.3" stroke-dashoffset="13.8"/>
<path d="M390.9 135.8h-10M482.3 202.8h-10" fill="none" stroke="#000" stroke-width=".28" stroke-dasharray="15.2 1.3 1.3 1.3" stroke-dashoffset="12.1"/>
<g fill="#000">
<path d="M308 345.4l-1 3.4-.7-.3z"/>
<path d="M260.7 103.6l6 1.5-6 1.5zM260.7 116.1l6 1.5-6 1.5zM70.5 107.2l6 1.5-6 1.5zM70.5 122.2l6 1.5-6 1.5z"/>
</g>
<text font-size="13.3" x="560.5" y="33.3">1x</text>
<g font-size="8.5">
<text x="364.3" y="43.6">SCHNITT</text>
<text x="264.5" y="101.9">B</text>
<text x="73.9" y="105.2">A</text>
<text x="456.5" y="105.2">SCHNITT</text>
<text x="264.8" y="126.4">B</text>
<text x="73.4" y="132">A</text>
<text x="73.6" y="208.4">Z</text>
<text x="296.8" y="269.5">DETAIL</text>
</g>
<g font-size="6.7">
<text x="402.6" y="331.2">Oberfläche: Alle Seiten Poliert</text>
<text x="402.6" y="344.2">Hinweis: Alle Senkungen für Senkkopfschraube</text>
<text x="430" y="350.6">ISO 10642 M8</text>
</g>
<text font-size="6" x="464.2" y="407.8">03</text>
<g font-size="4.7">
<text x="398.9" y="43.6">A-A</text>
<text x="267.4" y="50">9</text>
<text x="369.8" y="51.8">MAßSTAB 2 : 1</text>
<text x="491.1" y="105.2">B-B</text>
<text x="461.2" y="113.4">MAßSTAB 2 : 1</text>
<text x="47.7" y="129.8" transform="rotate(-90 47.7 129.8)">1882,77</text>
<text x="365.8" y="139" transform="rotate(-90 365.8 139)">18,25</text>
<text x="371.8" y="139" transform="rotate(-90 371.8 139)">12,25</text>
<text x="402" y="141.6" transform="rotate(-86 402 141.6)">90°</text>
<text x="384.6" y="202.8">3</text>
<text x="457.2" y="206" transform="rotate(-90 457.2 206)">18,25</text>
<text x="463.2" y="206" transform="rotate(-90 463.2 206)">12,25</text>
<text x="493.3" y="210.5" transform="rotate(-83 493.3 210.5)">90°</text>
<text x="72.2" y="224.5">409,96</text>
<text x="162.3" y="224.5">3</text>
<text x="476" y="263.7">3</text>
<text x="325.6" y="269.5">Z</text>
<text x="296.3" y="277.7">MAßSTAB 2 : 1</text>
<text x="284.7" y="358.3">Graviert</text>
</g>
<text font-size="4.2" x="578.7" y="389.8">A2</text>
<text font-size="3.9" x="522.5" y="387.2">01-00000649</text>
<g font-size="3.5">
<text x="402.6" y="358.2">Fertigungsverfahren: Senken + Polieren + Graviert</text>
<text x="529.3" y="393.8">23-042</text>
<text x="525.8" y="399.3">Laserteil (Platte 52</text>
<text x="430.2" y="403.4">Friedrich</text>
<text x="402.7" y="413.9">FREIGEGEBEN</text>
<text x="434.6" y="408.2">Friedrich</text>
<text x="494" y="413.9">Maßstab:1:10</text>
<text x="499.6" y="408.2">10.573kg</text>
<text x="550.6" y="413.9">Blatt 1 von 2</text>
<text x="563.2" y="408.2">1.4404 HG Nr.9</text>
</g>
<g font-size="3.3">
<text x="447.5" y="368.2">01</text>
<text x="453.7" y="368.8">Skaliert</text>
<text x="529.2" y="368.8">12.01.24</text>
<text x="543.2" y="368.5">Friedrich</text>
<text x="447.5" y="373.2">02</text>
<text x="453.7" y="373.8">Konstruktion weiter angepasst</text>
<text x="529.2" y="373.8">27.02.24</text>
<text x="543.2" y="373.5">Friedrich</text>
<text x="447.5" y="378.2">03</text>
<text x="453.7" y="378.8">Pin Positionen angepasst</text>
<text x="529.2" y="378.8">07.03.24</text>
<text x="543.2" y="378.5">Friedrich</text>
</g>
<g font-size="2.8">
<text x="446.7" y="364.1">Rev.</text>
<text x="480" y="364.1">Änderung</text>
<text x="530.9" y="364.1">Datum</text>
<text x="547.8" y="364.1">Name</text>
<text x="407" y="385.2">Allgemeintoleranz DIN ISO 2768-mK</text>
<text x="411.3" y="388">Schutzvermerk DIN ISO 16016</text>
<text x="402.7" y="393.4">Werkstückkanten DIN ISO 13715</text>
<text x="402.7" y="398.6">Oberflächenangaben DIN EN ISO 1302</text>
<text x="402.7" y="403.4">Erstellt von:</text>
<text x="461.7" y="402.7">Revision:</text>
<text x="402.6" y="408.2">Geprüft von:</text>
</g>
<g font-size="2.7">
<text x="477.3" y="387.2">Zeichnung Nr.:</text>
<text x="477.3" y="392.7">Kommission:</text>
<text x="477.3" y="398.6">Bezeichnung:</text>
<text x="477.3" y="408.2">Gewicht:</text>
<text x="533.2" y="408.2">Material:</text>
</g>
<g font-size="2.5">
<text x="21.6" y="8.2">1</text>
<text x="71.2" y="8.2">2</text>
<text x="121.2" y="8.2">3</text>
<text x="171.2" y="8.2">4</text>
<text x="221.2" y="8.2">5</text>
<text x="271.2" y="8.2">6</text>
<text x="321.2" y="8.2">7</text>
<text x="371.2" y="8.2">8</text>
<text x="421.2" y="8.2">9</text>
<text x="470.5" y="8.2">10</text>
<text x="520.8" y="8.2">11</text>
<text x="570.3" y="8.2">12</text>
<text x="6.7" y="35.7">A</text>
<text x="585.7" y="35.7">A</text>
<text x="6.7" y="85.7">B</text>
<text x="585.7" y="85.7">B</text>
<text x="6.7" y="135.7">C</text>
<text x="585.7" y="135.7">C</text>
<text x="6.7" y="185.7">D</text>
<text x="585.7" y="185.7">D</text>
<text x="6.7" y="235.7">E</text>
<text x="585.7" y="235.7">E</text>
<text x="6.7" y="285.7">F</text>
<text x="585.7" y="285.7">F</text>
<text x="6.7" y="335.7">G</text>
<text x="6.7" y="385.7">H</text>
<text x="21.6" y="413.2">1</text>
<text x="71.2" y="413.2">2</text>
<text x="121.2" y="413.2">3</text>
<text x="171.2" y="413.2">4</text>
<text x="221.2" y="413.2">5</text>
<text x="271.2" y="413.2">6</text>
<text x="321.2" y="413.2">7</text>
<text x="371.2" y="413.2">8</text>
</g>
<g font-size="1.8">
<text x="562.4" y="364.4">DRAWING IS PROPRIETARY TO</text>
<text x="562.4" y="367.2">PEC METALL DESIGN GMBH</text>
<text x="562.4" y="369.9">ANY USE OF THE INCLUDED</text>
<text x="562.4" y="372.7">INFORMATION IS PROHIBITED</text>
<text x="562.4" y="375.4">UNLESS APPROVED IN</text>
<text x="562.4" y="378.2">WRITING</text>
</g>
</svg>
